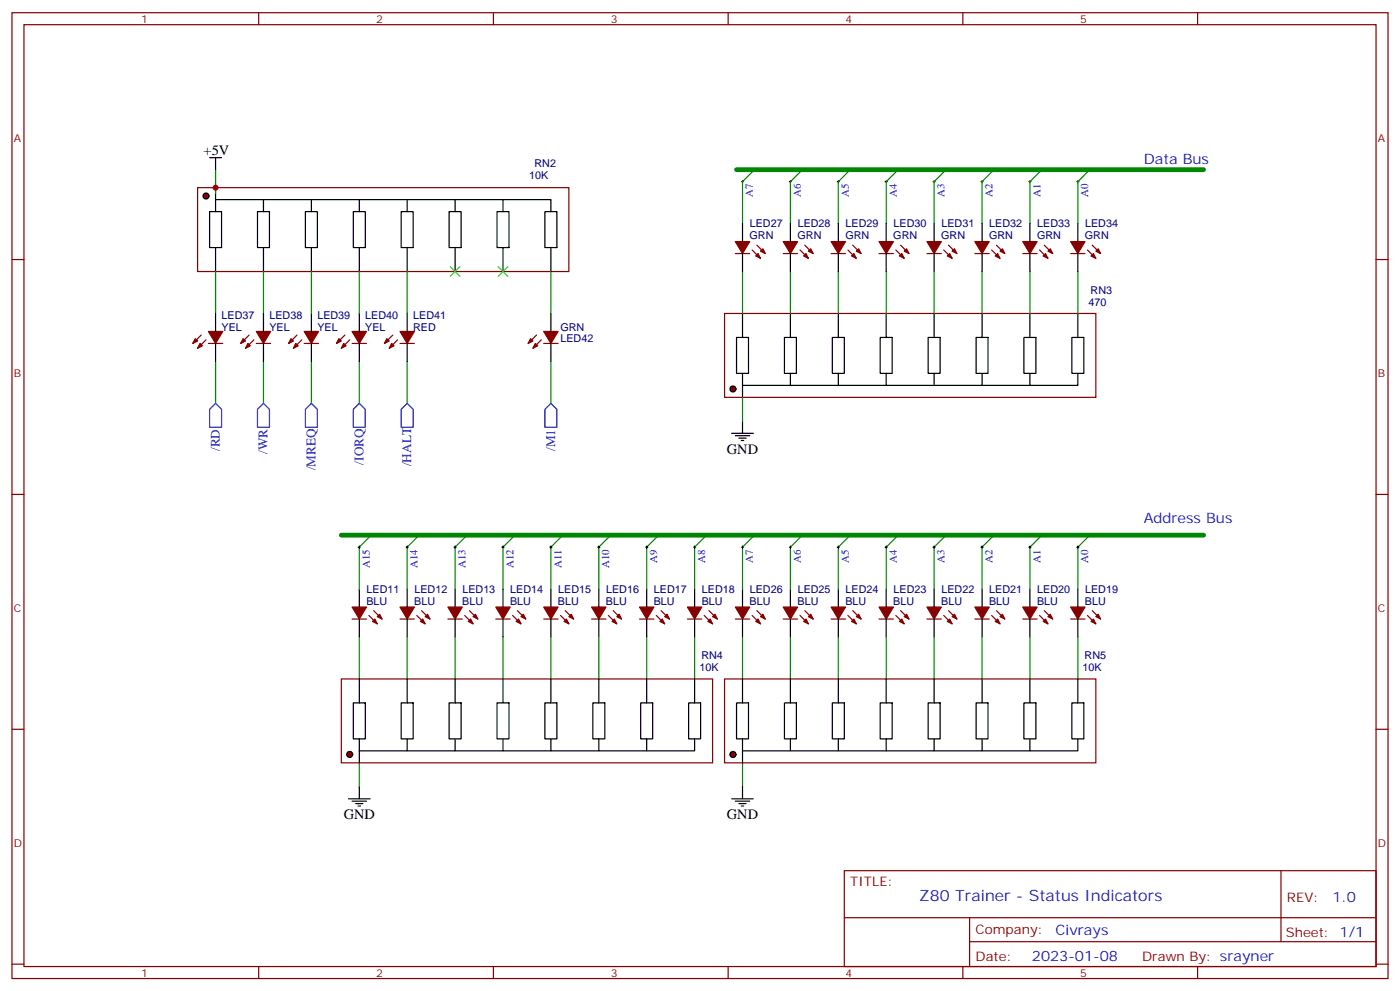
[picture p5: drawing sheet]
<svg xmlns="http://www.w3.org/2000/svg" width="412mm" height="292mm" viewBox="0 0 412 292" stroke-linecap="round" stroke-linejoin="round" font-family="sans-serif">
<g fill="none" stroke="#870000" stroke-width=".35">
<path d="M3.5 3.7h405.4v284.4h-405.4zM7.1 7.3h398.2v277.3h-398.2zM76.2 3.7v3.6M145.3 3.7v3.6M214.5 3.7v3.6M283.6 3.7v3.6M352.8 3.7v3.6M3.5 76.4h3.6M405.3 76.4h3.6M3.5 145.6h3.6M405.3 145.6h3.6M110.1 179.8l2.4 2.4"/>
<path d="M124.2 179.8l2.4 2.4M138.3 179.8l2.5 2.4M152.4 179.8l2.5 2.4M166.5 179.8l2.5 2.4M180.6 179.8l2.5 2.4M194.7 179.8l2.5 2.4M208.8 179.8l2.5 2.4M223 179.8l2.4 2.4M237.1 179.8l2.4 2.4M251.2 179.8l2.4 2.4M265.3 179.8l2.5 2.4M279.4 179.8l2.5 2.4"/>
<path d="M293.5 179.8l2.5 2.4M307.6 179.8l2.5 2.4M321.7 179.8l2.5 2.4M100.5 199.9h109.4v24.7h-109.4zM103.7 182.2h4.2M108.7 181.2l2.4 2.5M117.8 182.2h4.3M122.8 181.2l2.4 2.5M131.9 182.2h4.3M136.9 181.2l2.4 2.5M146 182.2h4.3M151 181.2l2.5 2.5"/>
<path d="M160.2 182.2h4.2M165.1 181.2l2.5 2.5M174.3 182.2h4.2M179.2 181.2l2.5 2.5M188.4 182.2h4.2M193.3 181.2l2.5 2.5M202.5 182.2h4.2M207.4 181.2l2.5 2.5M216.6 182.2h4.2M221.5 181.2l2.5 2.5M230.7 182.2h4.2M235.7 181.2l2.4 2.5"/>
<path d="M244.8 182.2h4.3M249.8 181.2l2.4 2.5M258.9 182.2h4.3M263.9 181.2l2.4 2.5M273 182.2h4.3M278 181.2l2.5 2.5M287.2 182.2h4.2M292.1 181.2l2.5 2.5M301.3 182.2h4.2M306.2 181.2l2.5 2.5M315.4 182.2h4.2M320.3 181.2l2.5 2.5"/>
<path d="M3.5 214.7h3.6M405.3 214.7h3.6M248.7 256.3h156.6v28.3h-156.6zM377.3 256.4v20.8M248.7 270.2h156.5M285.6 277.2h119.6M285.6 270.2v14.1M3.5 283.8h3.6M76.2 284.6v3.5M145.3 284.6v3.5M214.5 284.6v3.5M283.6 284.6v3.5"/>
<path d="M352.8 284.6v3.5M405.3 283.8h3.6"/>
</g>
<g fill="none" stroke="#000" stroke-width=".35">
<path d="M105.8 173.4v5.3M119.9 173.4v5.3M134.1 173.4v5.3M148.2 173.4v5.3M162.3 173.4v5.3M176.4 173.4v5.3M190.5 173.4v5.3M204.6 173.4v5.3M218.7 173.4v5.3M232.8 173.4v5.3M246.9 173.4v5.3M261.1 173.4v5.3"/>
<path d="M275.2 173.4v5.3M289.3 173.4v5.3M303.4 173.4v5.3M317.5 173.4v5.3M105.8 182.2v5.3M105.8 199.9v7M119.9 182.2v5.3M119.9 199.9v7M134.1 182.2v5.3M134.1 199.9v7M148.2 182.2v5.3M148.2 199.9v7"/>
<path d="M162.3 182.2v5.3M162.3 199.9v7M176.4 182.2v5.3M176.4 199.9v7M190.5 182.2v5.3M190.5 199.9v7M204.6 182.2v5.3M204.6 199.9v7M218.7 182.2v5.3M232.8 182.2v5.3M246.9 182.2v5.3M261.1 182.2v5.3"/>
<path d="M275.2 182.2v5.3M289.3 182.2v5.3M303.4 182.2v5.3M317.5 182.2v5.3M104.1 206.9h3.5v10.6h-3.5zM105.8 217.5v7.1M118.2 206.9h3.5v10.6h-3.5zM119.9 217.5v3.6M132.3 206.9h3.5v10.6h-3.5zM134.1 217.5v3.6M146.4 206.9h3.5v10.6h-3.5zM148.2 217.5v3.6"/>
<path d="M160.5 206.9h3.5v10.6h-3.5zM162.3 217.5v3.6M174.6 206.9h3.6v10.6h-3.6zM176.4 217.5v3.6M188.7 206.9h3.6v10.6h-3.6zM190.5 217.5v3.6M202.8 206.9h3.6v10.6h-3.6zM204.6 217.5v3.6h-98.8M102.7 235.2h6.3M103.7 235.9h4.2M104.8 236.6h2.1M105.5 237.3h.7"/>
<path d="M105.8 231.6v3.6M215.5 235.2h6.4M216.6 235.9h4.2M217.7 236.6h2.1M218.4 237.3h.7M218.7 231.6v3.6"/>
</g>
<g fill="#870000" stroke="#870000" stroke-width=".35">
<path d="M111.8 180.8l.7 1.4-1.4-.7z"/>
<path d="M109.7 183l.7-.8 .7 1.5z"/>
<path d="M103.7 178.7h4.2l-2.1 3.5z"/>
<path d="M125.2 181.5l.7-.7 .7 1.4z"/>
<path d="M124.5 182.2l.7 1.5-1.4-.7z"/>
<path d="M117.8 178.7h4.3l-2.2 3.5z"/>
<path d="M139.3 181.5l.8-.7 .7 1.4z"/>
<path d="M138.6 182.2l.7 1.5-1.4-.7z"/>
<path d="M131.9 178.7h4.3l-2.1 3.5z"/>
<path d="M153.5 181.5l.7-.7 .7 1.4z"/>
<path d="M152 183l.8-.8 .7 1.5z"/>
<path d="M146 178.7h4.3l-2.1 3.5z"/>
<path d="M167.6 181.5l.7-.7 .7 1.4z"/>
<path d="M166.2 183l.7-.8 .7 1.5z"/>
<path d="M160.2 178.7h4.2l-2.1 3.5z"/>
<path d="M182.4 180.8l.7 1.4-1.4-.7z"/>
<path d="M180.3 183l.7-.8 .7 1.5z"/>
<path d="M174.3 178.7h4.2l-2.1 3.5z"/>
<path d="M196.5 180.8l.7 1.4-1.4-.7z"/>
<path d="M195.1 182.2l.7 1.5-1.4-.7z"/>
<path d="M188.4 178.7h4.2l-2.1 3.5z"/>
<path d="M209.9 181.5l.7-.7 .7 1.4z"/>
<path d="M209.2 182.2l.7 1.5-1.4-.7z"/>
<path d="M202.5 178.7h4.2l-2.1 3.5z"/>
<path d="M322.8 181.5l.7-.7 .7 1.4z"/>
<path d="M321.4 183l.7-.8 .7 1.5z"/>
<path d="M315.4 178.7h4.2l-2.1 3.5z"/>
<path d="M309.4 180.8l.7 1.4-1.4-.7z"/>
<path d="M307.3 183l.7-.8 .7 1.5z"/>
<path d="M301.3 178.7h4.2l-2.1 3.5z"/>
<path d="M294.6 181.5l.7-.7 .7 1.4z"/>
<path d="M293.2 183l.7-.8 .7 1.5z"/>
<path d="M287.2 178.7h4.2l-2.1 3.5z"/>
<path d="M280.5 181.5l.7-.7 .7 1.4z"/>
<path d="M279.8 182.2l.7 1.5-1.5-.7z"/>
<path d="M273 178.7h4.3l-2.1 3.5z"/>
<path d="M266.3 181.5l.8-.7 .7 1.4z"/>
<path d="M264.9 183l.7-.8 .7 1.5z"/>
<path d="M258.9 178.7h4.3l-2.1 3.5z"/>
<path d="M252.9 180.8l.7 1.4-1.4-.7z"/>
<path d="M251.5 182.2l.7 1.5-1.4-.7z"/>
<path d="M244.8 178.7h4.3l-2.2 3.5z"/>
<path d="M238.1 181.5l.7-.7 .7 1.4z"/>
<path d="M236.7 183l.7-.8 .7 1.5z"/>
<path d="M230.7 178.7h4.2l-2.1 3.5z"/>
<path d="M224 181.5l.7-.7 .7 1.4z"/>
<path d="M222.6 183l.7-.8 .7 1.5z"/>
<path d="M216.6 178.7h4.2l-2.1 3.5z"/>
</g>
<g fill="none" stroke="#008700" stroke-width=".35">
<path d="M109.4 157.6l-3.6 3.5v12.3M123.5 157.6l-3.6 3.5v12.3M137.6 157.6l-3.5 3.5v12.3M151.7 157.6l-3.5 3.5v12.3M165.8 157.6l-3.5 3.5v12.3M179.9 157.6l-3.5 3.5v12.3M194 157.6l-3.5 3.5v12.3M208.1 157.6l-3.5 3.5v12.3M222.2 157.6l-3.5 3.5v12.3M236.4 157.6l-3.6 3.5v12.3M250.5 157.6l-3.6 3.5v12.3M264.6 157.6l-3.5 3.5v12.3"/>
<path d="M278.7 157.6l-3.5 3.5v12.3M292.8 157.6l-3.5 3.5v12.3M306.9 157.6l-3.5 3.5v12.3M321 157.6l-3.5 3.5v12.3M105.8 187.5v12.4M119.9 187.5v12.4M134.1 187.5v12.4M148.2 187.5v12.4M162.3 187.5v12.4M176.4 187.5v12.4M190.5 187.5v12.4M204.6 187.5v12.4"/>
<path d="M218.7 187.5v12.4M232.8 187.5v12.4M246.9 187.5v12.4M261.1 187.5v12.4M275.2 187.5v12.4M289.3 187.5v12.4M303.4 187.5v12.4M317.5 187.5v12.4M105.8 224.6v7M218.7 224.6v7"/>
</g>
<path d="M100.5 157.6h254" fill="none" stroke="#008700" stroke-width="1.4"/>
<g fill="none" stroke="#000" stroke-width=".29">
<path d="M105.5 161.1h.7M105.8 160.7v.7M119.6 161.1h.7M119.9 160.7v.7M133.7 161.1h.7M134.1 160.7v.7M147.8 161.1h.7M148.2 160.7v.7M161.9 161.1h.7M162.3 160.7v.7M176 161.1h.7M176.4 160.7v.7"/>
<path d="M190.1 161.1h.8M190.5 160.7v.7M204.3 161.1h.7M204.6 160.7v.7M218.4 161.1h.7M218.7 160.7v.7M232.5 161.1h.7M232.8 160.7v.7M246.6 161.1h.7M246.9 160.7v.7M260.7 161.1h.7M261.1 160.7v.7"/>
<path d="M274.8 161.1h.7M275.2 160.7v.7M288.9 161.1h.7M289.3 160.7v.7M303 161.1h.7M303.4 160.7v.7M317.1 161.1h.8M317.5 160.7v.7"/>
</g>
<circle cx="103" cy="222.1" r=".88" fill="#870000" stroke="#000" stroke-width=".35"/>
<path d="M213.4 199.9h109.4v24.7h-109.4z" fill="none" stroke="#870000" stroke-width=".35"/>
<g fill="none" stroke="#000" stroke-width=".35">
<path d="M218.7 199.9v7M232.8 199.9v7M246.9 199.9v7M261.1 199.9v7M275.2 199.9v7M289.3 199.9v7M303.4 199.9v7M317.5 199.9v7M217 206.9h3.5v10.6h-3.5zM218.7 217.5v7.1M231.1 206.9h3.5v10.6h-3.5zM232.8 217.5v3.6"/>
<path d="M245.2 206.9h3.5v10.6h-3.5zM246.9 217.5v3.6M259.3 206.9h3.5v10.6h-3.5zM261.1 217.5v3.6M273.4 206.9h3.5v10.6h-3.5zM275.2 217.5v3.6M287.5 206.9h3.5v10.6h-3.5zM289.3 217.5v3.6M301.6 206.9h3.6v10.6h-3.6zM303.4 217.5v3.6M315.7 206.9h3.6v10.6h-3.6zM317.5 217.5v3.6h-98.8"/>
</g>
<circle cx="215.9" cy="222.1" r=".88" fill="#870000" stroke="#000" stroke-width=".35"/>
<path d="M213.4 92.3h109.4v24.7h-109.4z" fill="none" stroke="#870000" stroke-width=".35"/>
<g fill="none" stroke="#000" stroke-width=".35">
<path d="M217 99.3h3.5v10.6h-3.5zM218.7 92.3v7M231.1 99.3h3.5v10.6h-3.5zM232.8 92.3v7M245.2 99.3h3.5v10.6h-3.5zM246.9 92.3v7M259.3 99.3h3.5v10.6h-3.5zM261.1 92.3v7M273.4 99.3h3.5v10.6h-3.5zM275.2 92.3v7M287.5 99.3h3.5v10.6h-3.5zM289.3 92.3v7"/>
<path d="M301.6 99.3h3.6v10.6h-3.6zM303.4 92.3v7M315.7 99.3h3.6v10.6h-3.6zM317.5 92.3v7M218.7 109.9v7.1M232.8 109.9v3.6M246.9 109.9v3.6M261.1 109.9v3.6M275.2 109.9v3.6M289.3 109.9v3.6M303.4 109.9v3.6M317.5 109.9v3.6h-98.8"/>
</g>
<circle cx="215.9" cy="114.5" r=".88" fill="#870000" stroke="#000" stroke-width=".35"/>
<path d="M58.2 55.2h109.4v24.7h-109.4z" fill="none" stroke="#870000" stroke-width=".35"/>
<g fill="none" stroke="#000" stroke-width=".35">
<path d="M63.5 58.8h98.8v3.5M63.5 55.2v7.1M77.6 58.8v3.5M91.7 58.8v3.5M105.8 58.8v3.5M119.9 58.8v3.5M134.1 58.8v3.5M148.2 58.8v3.5M61.7 62.3h3.6v10.6h-3.6zM63.5 72.9v7M75.8 62.3h3.6v10.6h-3.6zM77.6 72.9v7"/>
<path d="M90 62.3h3.5v10.6h-3.5zM91.7 72.9v7M104.1 62.3h3.5v10.6h-3.5zM105.8 72.9v7M118.2 62.3h3.5v10.6h-3.5zM119.9 72.9v7M132.3 62.3h3.5v10.6h-3.5zM134.1 72.9v7M146.4 62.3h3.5v10.6h-3.5zM148.2 72.9v7M160.5 62.3h3.5v10.6h-3.5zM162.3 72.9v7"/>
</g>
<circle cx="60.7" cy="57.7" r=".88" fill="#870000" stroke="#000" stroke-width=".35"/>
<g fill="none" stroke="#008700" stroke-width=".35">
<path d="M63.5 50v7M222.2 50l-3.5 3.5v12.3M236.4 50l-3.6 3.5v12.3M250.5 50l-3.6 3.5v12.3M264.6 50l-3.5 3.5v12.3M278.7 50l-3.5 3.5v12.3M292.8 50l-3.5 3.5v12.3M306.9 50l-3.5 3.5v12.3M321 50l-3.5 3.5v12.3M63.5 79.9v12.4M77.6 79.9v12.4M91.7 79.9v12.4"/>
<path d="M105.8 79.9v12.4M119.9 79.9v12.4M162.3 79.9v12.4M218.7 79.9v12.4M232.8 79.9v12.4M246.9 79.9v12.4M261.1 79.9v12.4M275.2 79.9v12.4M289.3 79.9v12.4M303.4 79.9v12.4M317.5 79.9v12.4M63.5 106.4v12.3"/>
<path d="M77.6 106.4v12.3M91.7 106.4v12.3M105.8 106.4v12.3M119.9 106.4v12.3M162.3 106.4v12.3M218.7 117v7"/>
</g>
<g fill="none" stroke="#000" stroke-width=".35">
<path d="M61.7 46.4h3.6M63.5 46.4v3.6M218.7 65.8v5.3M218.7 74.6v5.3M232.8 65.8v5.3M232.8 74.6v5.3M246.9 65.8v5.3M246.9 74.6v5.3M261.1 65.8v5.3M261.1 74.6v5.3M275.2 65.8v5.3M275.2 74.6v5.3"/>
<path d="M289.3 65.8v5.3M289.3 74.6v5.3M303.4 65.8v5.3M303.4 74.6v5.3M317.5 65.8v5.3M317.5 74.6v5.3M63.5 92.3v5.3M77.6 92.3v5.3M91.7 92.3v5.3M105.8 92.3v5.3M119.9 92.3v5.3M162.3 92.3v5.3"/>
<path d="M63.5 101.1v5.3M77.6 101.1v5.3M91.7 101.1v5.3M105.8 101.1v5.3M119.9 101.1v5.3M162.3 101.1v5.3M215.5 127.6h6.4M216.6 128.3h4.2M217.7 129h2.1M218.4 129.7h.7M218.7 124v3.6"/>
</g>
<g fill="none" stroke="#000" stroke-width=".29">
<path d="M218.4 53.5h.7M218.7 53.1v.7M232.5 53.5h.7M232.8 53.1v.7M246.6 53.5h.7M246.9 53.1v.7M260.7 53.5h.7M261.1 53.1v.7M274.8 53.5h.7M275.2 53.1v.7M288.9 53.5h.7M289.3 53.1v.7"/>
<path d="M303 53.5h.7M303.4 53.1v.7M317.1 53.5h.8M317.5 53.1v.7"/>
</g>
<path d="M217 50h137.5" fill="none" stroke="#008700" stroke-width="1.4"/>
<g fill="none" stroke="#870000" stroke-width=".35">
<path d="M216.6 74.6h4.2M221.5 73.6l2.5 2.5M223 72.2l2.4 2.4M230.7 74.6h4.2M235.7 73.6l2.4 2.5M237.1 72.2l2.4 2.4M244.8 74.6h4.3M249.8 73.6l2.4 2.5M251.2 72.2l2.4 2.4M258.9 74.6h4.3M263.9 73.6l2.4 2.5M265.3 72.2l2.5 2.4"/>
<path d="M273 74.6h4.3M278 73.6l2.5 2.5M279.4 72.2l2.5 2.4M287.2 74.6h4.2M292.1 73.6l2.5 2.5M293.5 72.2l2.5 2.4M301.3 74.6h4.2M306.2 73.6l2.5 2.5M307.6 72.2l2.5 2.4M315.4 74.6h4.2M320.3 73.6l2.5 2.5M321.7 72.2l2.5 2.4"/>
<path d="M59.3 98.6l-2.5 2.5M73.4 98.6l-2.5 2.5M87.5 98.6l-2.5 2.5M101.6 98.6l-2.5 2.5M115.7 98.6l-2.5 2.5M158 98.6l-2.4 2.5M60.7 100l-2.5 2.5M61.4 101.1h4.2M74.8 100l-2.5 2.5M75.5 101.1h4.2M88.9 100l-2.5 2.5M89.6 101.1h4.2"/>
<path d="M103 100l-2.5 2.5M103.7 101.1h4.2M117.1 100l-2.4 2.5M117.8 101.1h4.3M159.5 100l-2.5 2.5M160.2 101.1h4.2"/>
</g>
<g fill="#870000" stroke="#870000" stroke-width=".35">
<path d="M224 73.9l.7-.7 .7 1.4z"/>
<path d="M222.6 75.4l.7-.8 .7 1.5z"/>
<path d="M216.6 71.1h4.2l-2.1 3.5z"/>
<path d="M238.1 73.9l.7-.7 .7 1.4z"/>
<path d="M236.7 75.4l.7-.8 .7 1.5z"/>
<path d="M230.7 71.1h4.2l-2.1 3.5z"/>
<path d="M252.2 73.9l.7-.7 .7 1.4z"/>
<path d="M250.8 75.4l.7-.8 .7 1.5z"/>
<path d="M244.8 71.1h4.3l-2.2 3.5z"/>
<path d="M266.3 73.9l.8-.7 .7 1.4z"/>
<path d="M264.9 75.4l.7-.8 .7 1.5z"/>
<path d="M258.9 71.1h4.3l-2.1 3.5z"/>
<path d="M280.5 73.9l.7-.7 .7 1.4z"/>
<path d="M279 75.4l.8-.8 .7 1.5z"/>
<path d="M273 71.1h4.3l-2.1 3.5z"/>
<path d="M294.6 73.9l.7-.7 .7 1.4z"/>
<path d="M293.2 75.4l.7-.8 .7 1.5z"/>
<path d="M287.2 71.1h4.2l-2.1 3.5z"/>
<path d="M308.7 73.9l.7-.7 .7 1.4z"/>
<path d="M307.3 75.4l.7-.8 .7 1.5z"/>
<path d="M301.3 71.1h4.2l-2.1 3.5z"/>
<path d="M322.8 73.9l.7-.7 .7 1.4z"/>
<path d="M321.4 75.4l.7-.8 .7 1.5z"/>
<path d="M315.4 71.1h4.2l-2.1 3.5z"/>
<path d="M57.5 99.7l.7 .7-1.4 .7z"/>
<path d="M58.9 101.1l.7 .7-1.4 .7z"/>
<path d="M61.4 97.6h4.2l-2.1 3.5z"/>
<path d="M71.6 99.7l.7 .7-1.4 .7z"/>
<path d="M73 101.1l.7 .7-1.4 .7z"/>
<path d="M75.5 97.6h4.2l-2.1 3.5z"/>
<path d="M85.7 99.7l.7 .7-1.4 .7z"/>
<path d="M87.1 101.1l.7 .7-1.4 .7z"/>
<path d="M89.6 97.6h4.2l-2.1 3.5z"/>
<path d="M99.8 99.7l.7 .7-1.4 .7z"/>
<path d="M101.2 101.1l.8 .7-1.5 .7z"/>
<path d="M103.7 97.6h4.2l-2.1 3.5z"/>
<path d="M113.9 99.7l.8 .7-1.5 .7z"/>
<path d="M115.4 101.1l.7 .7-1.4 .7z"/>
<path d="M117.8 97.6h4.3l-2.2 3.5z"/>
<path d="M156.3 99.7l.7 .7-1.4 .7z"/>
<path d="M157.7 101.1l.7 .7-1.4 .7z"/>
<path d="M160.2 97.6h4.2l-2.1 3.5z"/>
</g>
<path d="M63.5 118.7l1.8 1.8v5.3h-3.6v-5.3zM77.6 118.7l1.8 1.8v5.3h-3.6v-5.3zM91.7 118.7l1.8 1.8v5.3h-3.5v-5.3zM119.9 118.7l1.8 1.8v5.3h-3.5v-5.3zM162.3 118.7l1.7 1.8v5.3h-3.5v-5.3zM104.1 120.5l1.7-1.8 1.8 1.8v5.3h-3.5z" fill="none" stroke="#00f" stroke-width=".35"/>
<path d="M132.6 78.5l2.9 2.9M135.5 78.5l-2.9 2.9M146.8 78.5l2.8 2.9M149.6 78.5l-2.8 2.9" fill="none" stroke="#3c3" stroke-width=".35"/>
<circle cx="63.5" cy="55.2" r=".88" fill="#c00"/>
<text font-size="4.6" fill="#00f" x="270.8" y="265.4">Z80 Trainer - Status Indicators</text>
<g font-size="4.2">
<text x="60" y="45.7">+5V</text>
<text x="214.1" y="133.6">GND</text>
<text x="101.2" y="241.2">GND</text>
<text x="214.1" y="241.2">GND</text>
</g>
<g font-size="4.2" fill="#00f">
<text x="336.9" y="48.2">Data Bus</text>
<text x="336.9" y="154">Address Bus</text>
<text x="392.5" y="265.6">1.0</text>
<text x="310.9" y="275.2">Civrays</text>
<text x="304" y="283">2023-01-08</text>
</g>
<g font-size="3.9" fill="#00f">
<text x="64.7" y="132.8" transform="rotate(-90 64.7 132.8)">/RD</text>
<text x="78.8" y="133.6" transform="rotate(-90 78.8 133.6)">/WR</text>
<text x="107" y="136.8" transform="rotate(-90 107 136.8)">/IORQ</text>
<text x="121.2" y="137.2" transform="rotate(-90 121.2 137.2)">/HALT</text>
<text x="163.5" y="132.8" transform="rotate(-90 163.5 132.8)">/M1</text>
<text x="92.9" y="138.4" transform="rotate(-90 92.9 138.4)">/MREQ</text>
</g>
<g font-size="3.9" fill="#800">
<text x="250.5" y="260.9">TITLE:</text>
<text x="379.1" y="265.6">REV:</text>
<text x="287.4" y="275.1">Company:</text>
<text x="378.7" y="275.7">Sheet: 1/1</text>
<text x="287.4" y="282.8">Date:</text>
<text x="336.4" y="282.9">Drawn By: srayner</text>
</g>
<g font-size="3.2" fill="#800">
<text x="41.6" y="6.7">1</text>
<text x="110.8" y="6.7">2</text>
<text x="179.9" y="6.7">3</text>
<text x="249.1" y="6.7">4</text>
<text x="318.2" y="6.7">5</text>
<text x="4.1" y="41.8">A</text>
<text x="405.9" y="41.8">A</text>
<text x="4.1" y="111">B</text>
<text x="405.9" y="111">B</text>
<text x="4.1" y="180.1">C</text>
<text x="405.9" y="180.1">C</text>
<text x="4.1" y="249.3">D</text>
<text x="405.9" y="249.3">D</text>
<text x="41.6" y="287.5">1</text>
<text x="110.8" y="287.5">2</text>
<text x="179.9" y="287.5">3</text>
<text x="249.1" y="287.5">4</text>
<text x="318.2" y="287.5">5</text>
</g>
<g font-size="3.2" fill="#000080">
<text x="155.9" y="52.8">10K</text>
<text x="157.5" y="49.2">RN2</text>
<text x="220.8" y="70.5">GRN</text>
<text x="220.9" y="67">LED27</text>
<text x="234.9" y="70.5">GRN</text>
<text x="235" y="67">LED28</text>
<text x="249" y="70.5">GRN</text>
<text x="249.1" y="67">LED29</text>
<text x="263.1" y="70.5">GRN</text>
<text x="263.2" y="67">LED30</text>
<text x="277.3" y="70.5">GRN</text>
<text x="277.3" y="67">LED31</text>
<text x="291.4" y="70.5">GRN</text>
<text x="291.4" y="67">LED32</text>
<text x="305.5" y="70.5">GRN</text>
<text x="305.5" y="67">LED33</text>
<text x="319.6" y="70.5">GRN</text>
<text x="319.6" y="67">LED34</text>
<text x="320.7" y="90">470</text>
<text x="321.3" y="86.4">RN3</text>
<text x="65.3" y="94.1">LED37</text>
<text x="79.4" y="94.1">LED38</text>
<text x="93.5" y="94.1">LED39</text>
<text x="107.6" y="94.1">LED40</text>
<text x="121.7" y="94.1">LED41</text>
<text x="65.3" y="97.6">YEL</text>
<text x="79.4" y="97.6">YEL</text>
<text x="93.5" y="97.6">YEL</text>
<text x="107.6" y="97.6">YEL</text>
<text x="121.7" y="97.6">RED</text>
<text x="165.1" y="97.5">GRN</text>
<text x="165.1" y="100.7">LED42</text>
<text x="107.9" y="178.1">BLU</text>
<text x="108" y="174.6">LED11</text>
<text x="122" y="178.1">BLU</text>
<text x="122.1" y="174.6">LED12</text>
<text x="136.1" y="178.1">BLU</text>
<text x="136.2" y="174.6">LED13</text>
<text x="150.3" y="178.1">BLU</text>
<text x="150.3" y="174.6">LED14</text>
<text x="164.4" y="178.1">BLU</text>
<text x="164.4" y="174.6">LED15</text>
<text x="178.5" y="178.1">BLU</text>
<text x="178.5" y="174.6">LED16</text>
<text x="192.6" y="178.1">BLU</text>
<text x="192.6" y="174.6">LED17</text>
<text x="206.7" y="178.1">BLU</text>
<text x="206.8" y="174.6">LED18</text>
<text x="220.8" y="178.1">BLU</text>
<text x="220.9" y="174.6">LED26</text>
<text x="234.9" y="178.1">BLU</text>
<text x="235" y="174.6">LED25</text>
<text x="249" y="178.1">BLU</text>
<text x="249.1" y="174.6">LED24</text>
<text x="263.1" y="178.1">BLU</text>
<text x="263.2" y="174.6">LED23</text>
<text x="277.3" y="178.1">BLU</text>
<text x="277.3" y="174.6">LED22</text>
<text x="291.4" y="178.1">BLU</text>
<text x="291.4" y="174.6">LED21</text>
<text x="305.5" y="178.1">BLU</text>
<text x="305.5" y="174.6">LED20</text>
<text x="319.6" y="178.1">BLU</text>
<text x="319.6" y="174.6">LED19</text>
<text x="206" y="197.6">10K</text>
<text x="206.6" y="194">RN4</text>
<text x="318.9" y="197.6">10K</text>
<text x="319.5" y="194">RN5</text>
</g>
<g font-size="3.2" fill="#00f">
<text x="221.8" y="58.1" transform="rotate(-90 221.8 58.1)">A7</text>
<text x="235.9" y="58.1" transform="rotate(-90 235.9 58.1)">A6</text>
<text x="250" y="58.1" transform="rotate(-90 250 58.1)">A5</text>
<text x="264.1" y="58.1" transform="rotate(-90 264.1 58.1)">A4</text>
<text x="278.3" y="58.1" transform="rotate(-90 278.3 58.1)">A3</text>
<text x="292.4" y="58.1" transform="rotate(-90 292.4 58.1)">A2</text>
<text x="306.5" y="58.1" transform="rotate(-90 306.5 58.1)">A1</text>
<text x="320.6" y="58.1" transform="rotate(-90 320.6 58.1)">A0</text>
<text x="108.9" y="167.2" transform="rotate(-90 108.9 167.2)">A15</text>
<text x="123" y="167.2" transform="rotate(-90 123 167.2)">A14</text>
<text x="137.1" y="167.2" transform="rotate(-90 137.1 167.2)">A13</text>
<text x="151.3" y="167.2" transform="rotate(-90 151.3 167.2)">A12</text>
<text x="165.4" y="167.2" transform="rotate(-90 165.4 167.2)">A11</text>
<text x="179.5" y="167.2" transform="rotate(-90 179.5 167.2)">A10</text>
<text x="193.6" y="165.7" transform="rotate(-90 193.6 165.7)">A9</text>
<text x="207.7" y="165.7" transform="rotate(-90 207.7 165.7)">A8</text>
<text x="221.8" y="165.7" transform="rotate(-90 221.8 165.7)">A7</text>
<text x="235.9" y="165.7" transform="rotate(-90 235.9 165.7)">A6</text>
<text x="250" y="165.7" transform="rotate(-90 250 165.7)">A5</text>
<text x="264.1" y="165.7" transform="rotate(-90 264.1 165.7)">A4</text>
<text x="278.3" y="165.7" transform="rotate(-90 278.3 165.7)">A3</text>
<text x="292.4" y="165.7" transform="rotate(-90 292.4 165.7)">A2</text>
<text x="306.5" y="165.7" transform="rotate(-90 306.5 165.7)">A1</text>
<text x="320.6" y="165.7" transform="rotate(-90 320.6 165.7)">A0</text>
</g>
</svg>
